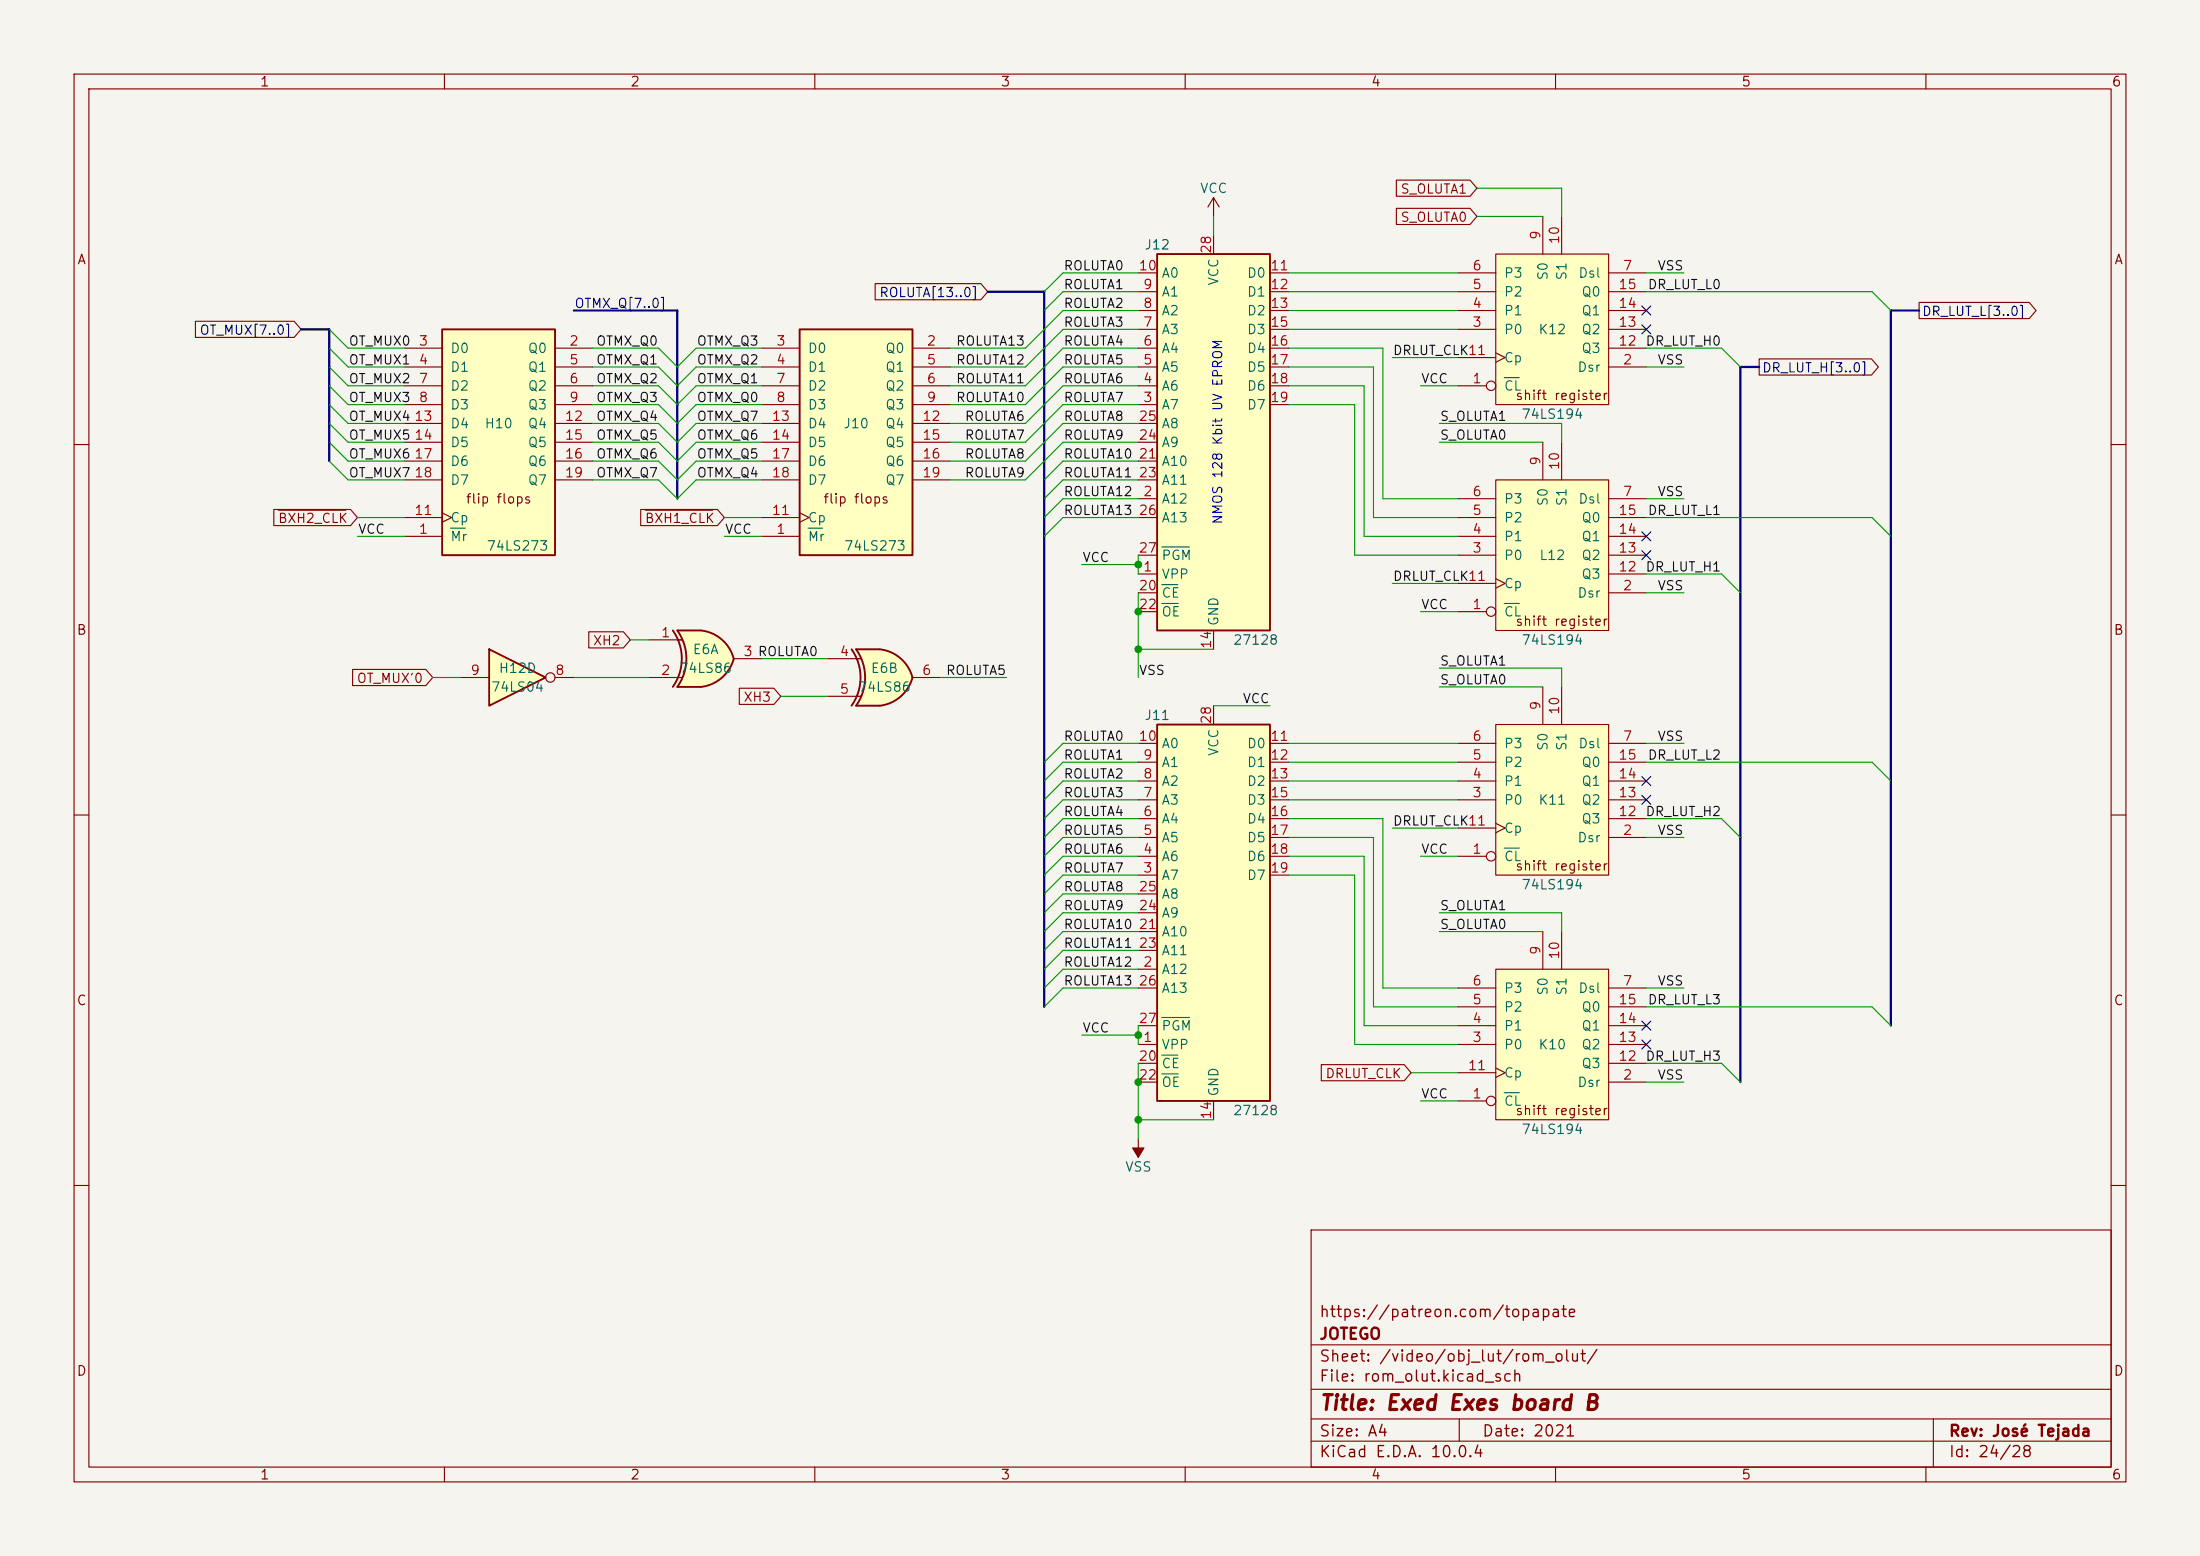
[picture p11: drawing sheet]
<svg xmlns="http://www.w3.org/2000/svg" width="297mm" height="210mm" viewBox="0 0 297 210" stroke-linecap="round" stroke-linejoin="round" font-family="sans-serif">
<path d="M0 0h297v210h-297z" fill="#f5f4ef" stroke="#f5f4ef" stroke-width=".14"/>
<g fill="none" stroke="#840000" stroke-width=".15">
<path d="M10 10h277v190h-277zM12 12h273v186h-273zM60 10v2M110 10v2M160 10v2M210 10v2M260 10v2M10 60h2M285 60h2M10 110h2M285 110h2M10 160h2"/>
<path d="M177 166h108v32h-108zM285 160h2M60 198v2M110 198v2M160 198v2M177 194.5h108M177 191.5h108M177 187.5h108M177 181.5h108M197 191.5v3M210 198v2M260 198v2"/>
<path d="M261 191.5v6.5"/>
</g>
<path d="M115.6 87.6h3.1M115.6 95.3h3.1" fill="none" stroke="#ffffc2" stroke-width=".14"/>
<g fill="#ffffc2" stroke="#ffffc2" stroke-width=".14">
<path d="M118.2 90.1l5 1.3a5.2 5.2 0 0 1-4.4 3.9z"/>
<path d="M118.8 87.6a5.1 5.1 0 0 1 4.4 3.8l-5 1.3z"/>
</g>
<path d="M115.6 87.6h3.1v7.7h-3.1a6.7 6.7 0 0 0 0-7.7z" fill="#ffffc2"/>
<path d="M115 87.6a6.6 6.6 0 0 1 0 7.7M118.7 87.6h-3.1a6.6 6.6 0 0 1 0 7.7h3.1M118.8 87.6a5.2 5.2 0 0 1 4.4 3.8 5.2 5.2 0 0 1-4.4 3.9" fill="none" stroke="#840000" stroke-width=".25"/>
<path d="M111.8 88.9h4.4M111.8 94h4.4M123.2 91.4h3.8" fill="none" stroke="#840000" stroke-width=".15"/>
<path d="M156.2 34.3h15.2v50.8h-15.2z" fill="#ffffc2"/>
<path d="M156.2 34.3h15.2v50.8h-15.2z" fill="none" stroke="#840000" stroke-width=".25"/>
<g fill="none" stroke="#840000" stroke-width=".15">
<path d="M153.7 39.4h2.5M153.7 36.8h2.5M163.8 31.8v2.5M171.4 39.4h2.6M171.4 36.8h2.6M153.7 54.6h2.5M153.7 52.1h2.5M153.7 49.5h2.5M153.7 47h2.5M153.7 44.5h2.5M153.7 41.9h2.5M153.7 59.7h2.5"/>
<path d="M153.7 57.2h2.5M171.4 54.6h2.6M171.4 52.1h2.6M171.4 49.5h2.6M171.4 47h2.6M171.4 44.5h2.6M171.4 41.9h2.6M153.7 77.5h2.5M153.7 67.3h2.5M153.7 62.2h2.5M153.7 64.8h2.5M153.7 69.9h2.5"/>
<path d="M153.7 74.9h2.5M153.7 80h2.5M153.7 82.6h2.5M163.8 85.1v2.5"/>
</g>
<path d="M156.8 78.9h2.2M156.8 73.8h3.8M156.8 81.4h2.3" fill="none" stroke="#006464" stroke-width=".15"/>
<path d="M91.4 85.1h3.2M91.4 92.7h3.2" fill="none" stroke="#ffffc2" stroke-width=".14"/>
<g fill="#ffffc2" stroke="#ffffc2" stroke-width=".14">
<path d="M94 87.5l5.1 1.4a5.2 5.2 0 0 1-4.5 3.8z"/>
<path d="M94.6 85.1a5.1 5.1 0 0 1 4.5 3.8l-5 1.3z"/>
</g>
<path d="M91.4 85.1h3.2v7.6h-3.2a6.7 6.7 0 0 0 0-7.6z" fill="#ffffc2"/>
<path d="M90.8 85.1a6.6 6.6 0 0 1 0 7.6M94.6 85.1h-3.2a6.6 6.6 0 0 1 0 7.6h3.2M94.6 85.1a5.2 5.2 0 0 1 4.5 3.8 5.2 5.2 0 0 1-4.5 3.8" fill="none" stroke="#840000" stroke-width=".25"/>
<path d="M87.6 86.4h4.5M87.6 91.4h4.5M99.1 88.9h3.8" fill="none" stroke="#840000" stroke-width=".15"/>
<path d="M201.9 64.8h15.3v20.3h-15.3z" fill="#ffffc2"/>
<g fill="none" stroke="#840000" stroke-width=".15">
<path d="M208.3 59.7v5.1M210.8 59.7v5.1M196.8 74.9h5.1M196.8 72.4h5.1M196.8 69.9h5.1M196.8 67.3h5.1M196.8 78.7h5.1M201.9 64.8h15.3v20.3h-15.3zM201.9 78.1l1.3 .6-1.3 .7M217.2 74.9h5M217.2 72.4h5M217.2 69.9h5"/>
<path d="M217.2 67.3h5M217.2 77.5h5M196.8 82.6h3.9M217.2 80h5"/>
<circle cx="201.3" cy="82.5" r=".63"/>
</g>
<path d="M203.1 81.4h2" fill="none" stroke="#006464" stroke-width=".15"/>
<path d="M201.9 34.3h15.3v20.3h-15.3z" fill="#ffffc2"/>
<g fill="none" stroke="#840000" stroke-width=".15">
<path d="M196.8 39.4h5.1M196.8 36.8h5.1M201.9 34.3h15.3v20.3h-15.3zM208.3 29.2v5.1M210.8 29.2v5.1M217.2 39.4h5M217.2 36.8h5M196.8 52.1h3.9M196.8 44.5h5.1M196.8 41.9h5.1M196.8 48.3h5.1M201.9 47.6l1.3 .7-1.3 .6"/>
<path d="M217.2 49.5h5M217.2 44.5h5M217.2 41.9h5M217.2 47h5"/>
<circle cx="201.3" cy="52.1" r=".63"/>
</g>
<path d="M203.1 51h2" fill="none" stroke="#006464" stroke-width=".15"/>
<path d="M156.2 97.8h15.2v50.8h-15.2z" fill="#ffffc2"/>
<path d="M156.2 97.8h15.2v50.8h-15.2z" fill="none" stroke="#840000" stroke-width=".25"/>
<g fill="none" stroke="#840000" stroke-width=".15">
<path d="M163.8 95.3v2.5M153.7 118.1h2.5M153.7 115.6h2.5M153.7 113h2.5M153.7 110.5h2.5M153.7 108h2.5M153.7 105.4h2.5M153.7 102.9h2.5M153.7 100.3h2.5M171.4 118.1h2.6M171.4 115.6h2.6M171.4 113h2.6"/>
<path d="M171.4 110.5h2.6M171.4 108h2.6M171.4 105.4h2.6M171.4 102.9h2.6M171.4 100.3h2.6M153.7 130.8h2.5M153.7 125.7h2.5M153.7 128.3h2.5M153.7 123.2h2.5M153.7 120.7h2.5M153.7 133.4h2.5M153.7 138.4h2.5"/>
<path d="M153.7 141h2.5M153.7 143.5h2.5M153.7 146.1h2.5M163.8 148.6v2.5"/>
</g>
<path d="M156.8 137.3h3.8M156.8 142.4h2.2M156.8 144.9h2.3" fill="none" stroke="#006464" stroke-width=".15"/>
<path d="M201.9 97.8h15.3v20.3h-15.3z" fill="#ffffc2"/>
<g fill="none" stroke="#840000" stroke-width=".15">
<path d="M201.9 97.8h15.3v20.3h-15.3zM208.3 92.7v5.1M210.8 92.7v5.1M196.8 115.6h3.9M196.8 108h5.1M196.8 105.4h5.1M196.8 102.9h5.1M196.8 100.3h5.1M196.8 111.8h5.1M201.9 111.1l1.3 .7-1.3 .6M217.2 113h5M217.2 108h5"/>
<path d="M217.2 105.4h5M217.2 102.9h5M217.2 100.3h5M217.2 110.5h5"/>
<circle cx="201.3" cy="115.6" r=".63"/>
</g>
<path d="M203.1 114.5h2" fill="none" stroke="#006464" stroke-width=".15"/>
<path d="M201.9 130.8h15.3v20.3h-15.3z" fill="#ffffc2"/>
<g fill="none" stroke="#840000" stroke-width=".15">
<path d="M163.8 26.7l-.7 1.2M163.8 26.7l.8 1.2M163.8 26.7v2.5M196.8 138.4h5.1M196.8 135.9h5.1M196.8 133.4h5.1M201.9 130.8h15.3v20.3h-15.3zM208.3 125.7v5.1M210.8 125.7v5.1M217.2 138.4h5M217.2 135.9h5M217.2 133.4h5"/>
<path d="M153.7 153.7v2.5M196.8 148.6h3.9M196.8 141h5.1M196.8 144.8h5.1M201.9 144.1l1.3 .7-1.3 .6M217.2 146.1h5M217.2 141h5M217.2 143.5h5"/>
<circle cx="201.3" cy="148.6" r=".63"/>
</g>
<path d="M203.1 147.5h2" fill="none" stroke="#006464" stroke-width=".15"/>
<path d="M152.9 154.9h1.5l-.7 1.3z" fill="#840000" stroke="#840000" stroke-width=".15"/>
<path d="M107.9 44.5h15.3v30.4h-15.3z" fill="#ffffc2"/>
<path d="M107.9 44.5h15.3v30.4h-15.3z" fill="none" stroke="#840000" stroke-width=".25"/>
<g fill="none" stroke="#840000" stroke-width=".15">
<path d="M102.9 47h5M102.9 49.5h5M102.9 52.1h5M102.9 54.6h5M102.9 57.2h5M102.9 59.7h5M123.2 47h5.1M123.2 49.5h5.1M123.2 52.1h5.1M123.2 54.6h5.1M123.2 57.2h5.1M123.2 59.7h5.1"/>
<path d="M102.9 72.4h5M102.9 69.9h5M102.9 62.2h5M102.9 64.8h5M107.9 69.2l1.3 .7-1.3 .6M123.2 62.2h5.1M123.2 64.8h5.1"/>
</g>
<path d="M109.1 71.3h2" fill="none" stroke="#006464" stroke-width=".15"/>
<path d="M59.7 44.5h15.2v30.4h-15.2z" fill="#ffffc2"/>
<path d="M59.7 44.5h15.2v30.4h-15.2z" fill="none" stroke="#840000" stroke-width=".25"/>
<g fill="none" stroke="#840000" stroke-width=".15">
<path d="M54.6 47h5.1M54.6 49.5h5.1M54.6 52.1h5.1M54.6 54.6h5.1M54.6 57.2h5.1M54.6 59.7h5.1M74.9 47h5.1M74.9 49.5h5.1M74.9 52.1h5.1M74.9 54.6h5.1M74.9 57.2h5.1M74.9 59.7h5.1"/>
<path d="M54.6 72.4h5.1M54.6 69.9h5.1M54.6 62.2h5.1M54.6 64.8h5.1M59.7 69.2l1.3 .7-1.3 .6M74.9 62.2h5.1M74.9 64.8h5.1"/>
</g>
<path d="M60.8 71.3h2" fill="none" stroke="#006464" stroke-width=".15"/>
<path d="M66 87.6l7.7 3.8-7.7 3.9z" fill="#ffffc2"/>
<path d="M66 87.6l7.7 3.8-7.7 3.9z" fill="none" stroke="#840000" stroke-width=".25"/>
<g fill="none" stroke="#840000" stroke-width=".15">
<path d="M118.1 38.3h14.3l.9 1.1-.9 1.1h-14.3zM188.5 24.3h10l.9 1.1-.9 1.1h-10zM188.5 28.1h10l.9 1.1-.9 1.1h-10zM26.4 43.4h13.3l.9 1.1-.9 1h-13.3zM237.5 48.4h15.2l.9 1.1-.9 1.1h-15.2zM259.1 40.8h14.8l1 1.1-1 1.1h-14.8zM37 68.8h10.3l1 1.1-1 1h-10.3zM37.6 68.9h9.1M86.5 68.8h10.4l.9 1.1-.9 1h-10.4zM87.1 68.9h9.1M47.6 90.4h9.9l.9 1-.9 1.1h-9.9zM62.2 91.4h3.8"/>
<path d="M74.9 91.4h2.6M79.5 85.3h4.7l.9 1.1-.9 1h-4.7zM99.8 92.9h4.7l.9 1.1-.9 1.1h-4.7zM178.4 143.7h11.2l.9 1.1-.9 1.1h-11.2z"/>
<circle cx="74.3" cy="91.4" r=".63"/>
</g>
<path d="M133.3 39.4h7.7v96.5M40.6 44.5h3.8v17.7M77.5 41.9h13.9v25.4M237.5 49.5h-2.6v96.6M259.1 41.9h-3.8v96.5" fill="none" stroke="#000084" stroke-width=".3"/>
<g fill="none" stroke="#009600" stroke-width=".15">
<path d="M153.7 39.4h-10.2l-2.5 2.5M153.7 36.8h-10.2l-2.5 2.6M163.8 29.2v2.6M174 39.4h22.8M174 36.8h22.8M199.4 25.4h11.4v3.8M199.4 29.2h8.9M222.2 39.4h30.5l2.6 2.5M222.2 36.8h5.1M44.4 47l2.6 2.5h7.6M44.4 57.2l2.6 2.5h7.6M44.4 59.7l2.6 2.5h7.6"/>
<path d="M44.4 44.5l2.6 2.5h7.6M44.4 52.1l2.6 2.5h7.6M44.4 49.5l2.6 2.6h7.6M44.4 54.6l2.6 2.6h7.6M80 49.5h8.9l2.5 2.6 2.6-2.6h8.9M80 59.7h8.9l2.5 2.5 2.6-2.5h8.9M80 47h8.9l2.5 2.5 2.6-2.5h8.9M80 54.6h8.9l2.5 2.6 2.6-2.6h8.9M80 52.1h8.9l2.5 2.5 2.6-2.5h8.9M80 57.2h8.9l2.5 2.5 2.6-2.5h8.9M153.7 44.5h-10.2l-5.1 5h-10.1M153.7 49.5h-10.2l-5.1 5.1h-10.1"/>
<path d="M153.7 54.6h-10.2l-5.1 5.1h-10.1M153.7 59.7h-10.2l-5.1 5.1h-10.1M153.7 57.2h-10.2l-5.1 5h-10.1M153.7 41.9h-10.2l-5.1 5.1h-10.1M153.7 47h-10.2l-5.1 5.1h-10.1M153.7 52.1h-10.2l-5.1 5.1h-10.1M174 49.5h11.4v20.4h11.4M174 47h12.7v20.3h10.1M174 41.9h22.8M174 44.5h22.8M174 54.6h8.9v20.3h13.9M174 52.1h10.1v20.3h12.7"/>
<path d="M188 48.3h8.8M191.8 52.1h5M194.3 57.2h16.5v2.5M194.3 59.7h14M222.2 49.5h5.1M222.2 47h10.2l2.5 2.5M44.4 62.2l2.6 2.6h7.6M48.3 72.4h6.3M48.3 69.9h6.3M80 62.2h8.9l2.5 2.6 2.6-2.6h8.9M80 64.8h8.9l2.5 2.5 2.6-2.5h8.9M97.8 72.4h5.1"/>
<path d="M97.8 69.9h5.1M146 76.2h7.7M153.7 74.9v2.6M153.7 62.2h-10.2l-2.5 2.6M153.7 64.8h-10.2l-2.5 2.5M153.7 69.9h-10.2l-2.5 2.5M153.7 67.3h-10.2l-2.5 2.6M188 78.7h8.8M222.2 69.9h30.5l2.6 2.5M222.2 67.3h5.1M222.2 77.5h10.2l2.5 2.5M58.4 91.4h3.8"/>
<path d="M77.5 91.4h10.1M85.1 86.4h2.5M102.9 88.9h8.9M105.4 94h6.4M127 91.4h8.9M153.7 80v11.4M153.7 87.6h10.1M163.8 95.3h7.6M191.8 82.6h5M194.3 90.2h16.5v2.5M194.3 92.7h14M222.2 80h5.1"/>
<path d="M153.7 100.3h-10.2l-2.5 2.6M153.7 118.1h-10.2l-2.5 2.6M153.7 115.6h-10.2l-2.5 2.5M153.7 113h-10.2l-2.5 2.6M153.7 108h-10.2l-2.5 2.5M153.7 105.4h-10.2l-2.5 2.6M153.7 110.5h-10.2l-2.5 2.5M153.7 102.9h-10.2l-2.5 2.5M174 100.3h22.8M174 110.5h12.7v22.9h10.1M174 118.1h8.9v22.9h13.9M174 113h11.4v22.9h11.4"/>
<path d="M174 115.6h10.1v22.8h12.7M174 108h22.8M174 105.4h22.8M174 102.9h22.8M188 111.8h8.8M191.8 115.6h5M222.2 100.3h5.1M222.2 113h5.1M222.2 110.5h10.2l2.5 2.5M222.2 102.9h30.5l2.6 2.5M146 139.7h7.7M153.7 138.4v2.6"/>
<path d="M153.7 133.4h-10.2l-2.5 2.5M153.7 125.7h-10.2l-2.5 2.6M153.7 123.2h-10.2l-2.5 2.5M153.7 120.7h-10.2l-2.5 2.5M153.7 130.8h-10.2l-2.5 2.6M153.7 128.3h-10.2l-2.5 2.5M194.3 123.2h16.5v2.5M194.3 125.7h14M222.2 133.4h5.1M222.2 135.9h30.5l2.6 2.5M153.7 143.5v10.2M153.7 151.1h10.1"/>
<path d="M190.5 144.8h6.3M191.8 148.6h5M222.2 146.1h5.1M222.2 143.5h10.2l2.5 2.6"/>
</g>
<g fill="none" stroke="#000084" stroke-width=".15">
<path d="M221.6 41.3l1.3 1.2M221.6 43.8l1.3 1.3M222.9 41.3l-1.3 1.2M222.9 43.8l-1.3 1.3M221.6 71.8l1.3 1.2M221.6 74.3l1.3 1.2M222.9 71.8l-1.3 1.2M222.9 74.3l-1.3 1.2M221.6 107.3l1.3 1.3M221.6 104.8l1.3 1.2M222.9 107.3l-1.3 1.3M222.9 104.8l-1.3 1.2"/>
<path d="M221.6 137.8l1.3 1.2M222.9 137.8l-1.3 1.2M221.6 140.4l1.3 1.2M222.9 140.4l-1.3 1.2"/>
</g>
<g fill="#009600" stroke="#009600" stroke-width=".14">
<circle cx="153.7" cy="76.2" r=".46"/>
<circle cx="153.7" cy="146.1" r=".46"/>
<circle cx="153.7" cy="139.7" r=".46"/>
<circle cx="153.7" cy="151.1" r=".46"/>
<circle cx="153.7" cy="87.6" r=".46"/>
<circle cx="153.7" cy="82.6" r=".46"/>
</g>
<text font-size="2" fill="#840000" x="178" y="190.8">Title: Exed Exes board B</text>
<g font-size="1.5" fill="#840000">
<text x="178" y="178.2">https://patreon.com/topapate</text>
<text x="178" y="184.2">Sheet: /video/obj_lut/rom_olut/</text>
<text x="178" y="181.2">JOTEGO</text>
<text x="178" y="186.9">File: rom_olut.kicad_sch</text>
<text x="178" y="197.1">KiCad E.D.A. 10.0.4</text>
<text x="178" y="194.3">Size: A4</text>
<text x="200" y="194.3">Date: 2021</text>
<text x="263" y="194.3">Rev: José Tejada</text>
<text x="263" y="197.1">Id: 24/28</text>
</g>
<g font-size="1.3" fill="#840000">
<text x="35" y="12">1</text>
<text x="85" y="12">2</text>
<text x="135" y="12">3</text>
<text x="185" y="12">4</text>
<text x="235" y="12">5</text>
<text x="285" y="12">6</text>
<text x="10.3" y="36">A</text>
<text x="285.3" y="36">A</text>
<text x="204.5" y="54.3">shift register</text>
<text x="62.8" y="68.3">flip flops</text>
<text x="111.1" y="68.3">flip flops</text>
<text x="10.3" y="86">B</text>
<text x="204.5" y="84.8">shift register</text>
<text x="285.3" y="86">B</text>
<text x="204.5" y="117.8">shift register</text>
<text x="10.3" y="136">C</text>
<text x="285.3" y="136">C</text>
<text x="204.5" y="150.8">shift register</text>
<text x="10.3" y="186">D</text>
<text x="285.3" y="186">D</text>
<text x="35" y="200">1</text>
<text x="85" y="200">2</text>
<text x="135" y="200">3</text>
<text x="185" y="200">4</text>
<text x="235" y="200">5</text>
<text x="285" y="200">6</text>
</g>
<g font-size="1.3" fill="#006464">
<text x="161.9" y="26.4">VCC</text>
<text x="154.4" y="34">J12</text>
<text x="156.7" y="40.3">A1</text>
<text x="156.7" y="37.8">A0</text>
<text x="164.8" y="38.6" transform="rotate(-90 164.8 38.6)">VCC</text>
<text x="168.3" y="37.8">D0</text>
<text x="168.3" y="40.3">D1</text>
<text x="202.9" y="40.3">P2</text>
<text x="202.9" y="37.8">P3</text>
<text x="209.3" y="37.9" transform="rotate(-90 209.3 37.9)">S0</text>
<text x="211.8" y="37.9" transform="rotate(-90 211.8 37.9)">S1</text>
<text x="213" y="37.8">Dsl</text>
<text x="213.4" y="40.3">Q0</text>
<text x="60.7" y="48">D0</text>
<text x="71.2" y="48">Q0</text>
<text x="109" y="48">D0</text>
<text x="119.4" y="48">Q0</text>
<text x="156.7" y="48">A4</text>
<text x="156.7" y="45.4">A3</text>
<text x="156.7" y="42.9">A2</text>
<text x="168.3" y="42.9">D2</text>
<text x="168.3" y="45.4">D3</text>
<text x="168.3" y="48">D4</text>
<text x="202.9" y="45.4">P0</text>
<text x="202.9" y="42.9">P1</text>
<text x="207.6" y="45.4">K12</text>
<text x="213.4" y="48">Q3</text>
<text x="213.4" y="45.4">Q2</text>
<text x="213.4" y="42.9">Q1</text>
<text x="60.7" y="50.5">D1</text>
<text x="60.7" y="53">D2</text>
<text x="71.2" y="50.5">Q1</text>
<text x="71.2" y="53">Q2</text>
<text x="109" y="50.5">D1</text>
<text x="109" y="53">D2</text>
<text x="119.4" y="50.5">Q1</text>
<text x="119.4" y="53">Q2</text>
<text x="156.7" y="53">A6</text>
<text x="156.7" y="50.5">A5</text>
<text x="168.3" y="50.5">D5</text>
<text x="168.3" y="53">D6</text>
<text x="202.9" y="53">CL</text>
<text x="202.9" y="49.2">Cp</text>
<text x="212.9" y="50.5">Dsr</text>
<text x="60.7" y="55.6">D3</text>
<text x="60.7" y="58.1">D4</text>
<text x="65.3" y="58.1">H10</text>
<text x="71.2" y="55.6">Q3</text>
<text x="71.2" y="58.1">Q4</text>
<text x="109" y="55.6">D3</text>
<text x="109" y="58.1">D4</text>
<text x="113.8" y="58.1">J10</text>
<text x="119.4" y="55.6">Q3</text>
<text x="119.4" y="58.1">Q4</text>
<text x="156.7" y="55.6">A7</text>
<text x="156.7" y="58.1">A8</text>
<text x="168.3" y="55.6">D7</text>
<text x="205.3" y="56.9">74LS194</text>
<text x="60.7" y="60.7">D5</text>
<text x="60.7" y="63.2">D6</text>
<text x="60.7" y="65.7">D7</text>
<text x="71.2" y="60.7">Q5</text>
<text x="71.2" y="63.2">Q6</text>
<text x="71.2" y="65.7">Q7</text>
<text x="109" y="60.7">D5</text>
<text x="109" y="63.2">D6</text>
<text x="109" y="65.7">D7</text>
<text x="119.4" y="60.7">Q5</text>
<text x="119.4" y="63.2">Q6</text>
<text x="119.4" y="65.7">Q7</text>
<text x="156.7" y="63.2">A10</text>
<text x="156.7" y="65.7">A11</text>
<text x="156.7" y="60.7">A9</text>
<text x="60.7" y="70.8">Cp</text>
<text x="109" y="70.8">Cp</text>
<text x="156.7" y="68.3">A12</text>
<text x="156.7" y="70.8">A13</text>
<text x="202.9" y="70.8">P2</text>
<text x="202.9" y="68.3">P3</text>
<text x="209.3" y="68.4" transform="rotate(-90 209.3 68.4)">S0</text>
<text x="211.8" y="68.4" transform="rotate(-90 211.8 68.4)">S1</text>
<text x="213" y="68.3">Dsl</text>
<text x="213.4" y="70.8">Q0</text>
<text x="60.7" y="73.4">Mr</text>
<text x="65.6" y="74.6">74LS273</text>
<text x="109" y="73.4">Mr</text>
<text x="113.9" y="74.6">74LS273</text>
<text x="156.7" y="75.9">PGM</text>
<text x="202.9" y="75.9">P0</text>
<text x="202.9" y="73.4">P1</text>
<text x="207.7" y="75.9">L12</text>
<text x="213.4" y="75.9">Q2</text>
<text x="213.4" y="73.4">Q1</text>
<text x="156.7" y="78.4">VPP</text>
<text x="156.7" y="81">CE</text>
<text x="156.7" y="83.5">OE</text>
<text x="202.9" y="83.5">CL</text>
<text x="202.9" y="79.7">Cp</text>
<text x="212.9" y="81">Dsr</text>
<text x="213.4" y="78.4">Q3</text>
<text x="93.4" y="88.6">E6A</text>
<text x="164.8" y="84.6" transform="rotate(-90 164.8 84.6)">GND</text>
<text x="166.4" y="87.3">27128</text>
<text x="205.3" y="87.3">74LS194</text>
<text x="66.2" y="93.7">74LS04</text>
<text x="67.2" y="91.1">H12D</text>
<text x="91.6" y="91.1">74LS86</text>
<text x="115.7" y="93.7">74LS86</text>
<text x="117.5" y="91.1">E6B</text>
<text x="154.4" y="97.5">J11</text>
<text x="156.7" y="101.3">A0</text>
<text x="168.3" y="101.3">D0</text>
<text x="202.9" y="101.3">P3</text>
<text x="209.3" y="101.4" transform="rotate(-90 209.3 101.4)">S0</text>
<text x="211.8" y="101.4" transform="rotate(-90 211.8 101.4)">S1</text>
<text x="213" y="101.3">Dsl</text>
<text x="156.7" y="106.4">A2</text>
<text x="156.7" y="103.8">A1</text>
<text x="164.8" y="102.1" transform="rotate(-90 164.8 102.1)">VCC</text>
<text x="168.3" y="103.8">D1</text>
<text x="168.3" y="106.4">D2</text>
<text x="202.9" y="106.4">P1</text>
<text x="202.9" y="103.8">P2</text>
<text x="213.4" y="106.4">Q1</text>
<text x="213.4" y="103.8">Q0</text>
<text x="156.7" y="111.5">A4</text>
<text x="156.7" y="108.9">A3</text>
<text x="168.3" y="108.9">D3</text>
<text x="168.3" y="111.5">D4</text>
<text x="202.9" y="108.9">P0</text>
<text x="202.9" y="112.7">Cp</text>
<text x="207.6" y="108.9">K11</text>
<text x="213.4" y="111.5">Q3</text>
<text x="213.4" y="108.9">Q2</text>
<text x="156.7" y="119.1">A7</text>
<text x="156.7" y="116.5">A6</text>
<text x="156.7" y="114">A5</text>
<text x="168.3" y="114">D5</text>
<text x="168.3" y="116.5">D6</text>
<text x="168.3" y="119.1">D7</text>
<text x="202.9" y="116.5">CL</text>
<text x="212.9" y="114">Dsr</text>
<text x="156.7" y="124.2">A9</text>
<text x="156.7" y="121.6">A8</text>
<text x="205.3" y="120.4">74LS194</text>
<text x="156.7" y="131.8">A12</text>
<text x="156.7" y="126.7">A10</text>
<text x="156.7" y="129.2">A11</text>
<text x="156.7" y="134.3">A13</text>
<text x="202.9" y="136.9">P2</text>
<text x="202.9" y="134.3">P3</text>
<text x="209.3" y="134.4" transform="rotate(-90 209.3 134.4)">S0</text>
<text x="211.8" y="134.4" transform="rotate(-90 211.8 134.4)">S1</text>
<text x="213" y="134.3">Dsl</text>
<text x="213.4" y="136.9">Q0</text>
<text x="156.7" y="141.9">VPP</text>
<text x="156.7" y="139.4">PGM</text>
<text x="202.9" y="141.9">P0</text>
<text x="202.9" y="139.4">P1</text>
<text x="207.6" y="141.9">K10</text>
<text x="213.4" y="141.9">Q2</text>
<text x="213.4" y="139.4">Q1</text>
<text x="156.7" y="144.5">CE</text>
<text x="156.7" y="147">OE</text>
<text x="164.8" y="148.1" transform="rotate(-90 164.8 148.1)">GND</text>
<text x="202.9" y="149.6">CL</text>
<text x="202.9" y="145.8">Cp</text>
<text x="212.9" y="147">Dsr</text>
<text x="213.4" y="144.5">Q3</text>
<text x="166.4" y="150.8">27128</text>
<text x="205.3" y="153.4">74LS194</text>
<text x="151.8" y="158.5">VSS</text>
</g>
<g font-size="1.3" fill="#a90000">
<text x="163.8" y="34.3" transform="rotate(-90 163.8 34.3)">28</text>
<text x="208.3" y="32.5" transform="rotate(-90 208.3 32.5)">9</text>
<text x="210.8" y="33.1" transform="rotate(-90 210.8 33.1)">10</text>
<text x="153.6" y="36.8">10</text>
<text x="154.2" y="41.9">8</text>
<text x="154.2" y="39.3">9</text>
<text x="171.4" y="36.8">11</text>
<text x="171.4" y="39.3">12</text>
<text x="171.4" y="41.9">13</text>
<text x="198.7" y="41.9">4</text>
<text x="198.7" y="39.3">5</text>
<text x="198.7" y="36.8">6</text>
<text x="218.4" y="41.9">14</text>
<text x="218.4" y="39.3">15</text>
<text x="219" y="36.8">7</text>
<text x="56.4" y="47">3</text>
<text x="76.8" y="47">2</text>
<text x="104.7" y="47">3</text>
<text x="125" y="47">2</text>
<text x="154.2" y="47">6</text>
<text x="154.2" y="44.4">7</text>
<text x="171.4" y="44.4">15</text>
<text x="171.4" y="47">16</text>
<text x="198.7" y="44.4">3</text>
<text x="218.4" y="47">12</text>
<text x="218.4" y="44.4">13</text>
<text x="56.4" y="49.5">4</text>
<text x="56.4" y="52">7</text>
<text x="76.8" y="49.5">5</text>
<text x="76.8" y="52">6</text>
<text x="104.7" y="49.5">4</text>
<text x="104.7" y="52">7</text>
<text x="125" y="49.5">5</text>
<text x="125" y="52">6</text>
<text x="154.2" y="52">4</text>
<text x="154.2" y="49.5">5</text>
<text x="171.4" y="49.5">17</text>
<text x="171.4" y="52">18</text>
<text x="198.7" y="52">1</text>
<text x="219" y="49.5">2</text>
<text x="55.8" y="57.1">13</text>
<text x="55.8" y="59.7">14</text>
<text x="56.4" y="54.6">8</text>
<text x="76.2" y="57.1">12</text>
<text x="76.2" y="59.7">15</text>
<text x="76.8" y="54.6">9</text>
<text x="104.1" y="57.1">13</text>
<text x="104.1" y="59.7">14</text>
<text x="104.7" y="54.6">8</text>
<text x="124.4" y="57.1">12</text>
<text x="124.4" y="59.7">15</text>
<text x="125" y="54.6">9</text>
<text x="153.6" y="59.7">24</text>
<text x="153.6" y="57.1">25</text>
<text x="154.2" y="54.6">3</text>
<text x="171.4" y="54.6">19</text>
<text x="55.8" y="62.2">17</text>
<text x="55.8" y="64.7">18</text>
<text x="76.2" y="62.2">16</text>
<text x="76.2" y="64.7">19</text>
<text x="104.1" y="62.2">17</text>
<text x="104.1" y="64.7">18</text>
<text x="124.4" y="62.2">16</text>
<text x="124.4" y="64.7">19</text>
<text x="153.6" y="62.2">21</text>
<text x="153.6" y="64.7">23</text>
<text x="208.3" y="62.9" transform="rotate(-90 208.3 62.9)">9</text>
<text x="210.8" y="63.5" transform="rotate(-90 210.8 63.5)">10</text>
<text x="55.8" y="69.8">11</text>
<text x="104.1" y="69.8">11</text>
<text x="153.6" y="69.8">26</text>
<text x="154.2" y="67.3">2</text>
<text x="198.7" y="69.8">5</text>
<text x="198.7" y="67.3">6</text>
<text x="218.4" y="69.8">15</text>
<text x="219" y="67.3">7</text>
<text x="56.4" y="72.4">1</text>
<text x="104.7" y="72.4">1</text>
<text x="153.6" y="74.9">27</text>
<text x="154.2" y="77.4">1</text>
<text x="198.7" y="74.9">3</text>
<text x="198.7" y="72.4">4</text>
<text x="218.4" y="77.4">12</text>
<text x="218.4" y="74.9">13</text>
<text x="218.4" y="72.4">14</text>
<text x="153.6" y="80">20</text>
<text x="153.6" y="82.5">22</text>
<text x="198.7" y="82.5">1</text>
<text x="219" y="80">2</text>
<text x="89.1" y="86.3">1</text>
<text x="100.3" y="88.9">3 ROLUTA0</text>
<text x="113.3" y="88.9">4</text>
<text x="163.8" y="87.7" transform="rotate(-90 163.8 87.7)">14</text>
<text x="63.4" y="91.4">9</text>
<text x="74.9" y="91.4">8</text>
<text x="89.1" y="91.4">2</text>
<text x="113.3" y="94">5</text>
<text x="124.4" y="91.4">6</text>
<text x="208.3" y="96" transform="rotate(-90 208.3 96)">9</text>
<text x="153.6" y="100.3">10</text>
<text x="163.8" y="97.8" transform="rotate(-90 163.8 97.8)">28</text>
<text x="171.4" y="100.3">11</text>
<text x="198.7" y="100.3">6</text>
<text x="210.8" y="96.6" transform="rotate(-90 210.8 96.6)">10</text>
<text x="219" y="100.3">7</text>
<text x="154.2" y="107.9">7</text>
<text x="154.2" y="105.4">8</text>
<text x="154.2" y="102.8">9</text>
<text x="171.4" y="102.8">12</text>
<text x="171.4" y="105.4">13</text>
<text x="171.4" y="107.9">15</text>
<text x="198.7" y="107.9">3</text>
<text x="198.7" y="105.4">4</text>
<text x="198.7" y="102.8">5</text>
<text x="218.4" y="107.9">13</text>
<text x="218.4" y="105.4">14</text>
<text x="218.4" y="102.8">15</text>
<text x="154.2" y="113">5</text>
<text x="154.2" y="110.5">6</text>
<text x="171.4" y="110.5">16</text>
<text x="171.4" y="113">17</text>
<text x="218.4" y="110.5">12</text>
<text x="219" y="113">2</text>
<text x="154.2" y="118.1">3</text>
<text x="154.2" y="115.5">4</text>
<text x="171.4" y="115.5">18</text>
<text x="171.4" y="118.1">19</text>
<text x="198.7" y="115.5">1</text>
<text x="153.6" y="125.7">21</text>
<text x="153.6" y="123.2">24</text>
<text x="153.6" y="120.6">25</text>
<text x="153.6" y="128.2">23</text>
<text x="154.2" y="130.8">2</text>
<text x="208.3" y="129" transform="rotate(-90 208.3 129)">9</text>
<text x="210.8" y="129.6" transform="rotate(-90 210.8 129.6)">10</text>
<text x="153.6" y="133.3">26</text>
<text x="198.7" y="135.9">5</text>
<text x="198.7" y="133.3">6</text>
<text x="218.4" y="135.9">15</text>
<text x="219" y="133.3">7</text>
<text x="153.6" y="143.5">20</text>
<text x="153.6" y="138.4">27</text>
<text x="154.2" y="140.9">1</text>
<text x="198.7" y="140.9">3</text>
<text x="198.7" y="138.4">4</text>
<text x="218.4" y="143.5">12</text>
<text x="218.4" y="140.9">13</text>
<text x="218.4" y="138.4">14</text>
<text x="153.6" y="146">22</text>
<text x="198.1" y="144.8">11</text>
<text x="198.7" y="148.6">1</text>
<text x="219" y="146">2</text>
<text x="163.8" y="151.2" transform="rotate(-90 163.8 151.2)">14</text>
</g>
<g font-size="1.2" fill="#840000">
<text x="189" y="26.4">S_OLUTA1</text>
<text x="189" y="30.3">S_OLUTA0</text>
<text x="37.4" y="70.9">BXH2_CLK</text>
<text x="87" y="70.9">BXH1_CLK</text>
<text x="80" y="87.4">XH2</text>
<text x="48.1" y="92.5">OT_MUX'0</text>
<text x="100.3" y="95">XH3</text>
<text x="178.9" y="145.8">DRLUT_CLK</text>
</g>
<g font-size="1.2" fill="#000084">
<text x="77.5" y="41.9">OTMX_Q[7..0]</text>
<text x="118.6" y="40.4">ROLUTA[13..0]</text>
<text x="26.9" y="45.5">OT_MUX[7..0]</text>
<text x="259.4" y="43">DR_LUT_L[3..0]</text>
<text x="237.8" y="50.6">DR_LUT_H[3..0]</text>
</g>
<g font-size="1.2" fill="#0f0f0f">
<text x="143.5" y="41.9">ROLUTA2</text>
<text x="143.5" y="39.3">ROLUTA1</text>
<text x="143.5" y="36.8">ROLUTA0</text>
<text x="222.4" y="39.3">DR_LUT_L0</text>
<text x="223.7" y="36.8">VSS</text>
<text x="47" y="47">OT_MUX0</text>
<text x="80.4" y="47">OTMX_Q0</text>
<text x="94" y="47">OTMX_Q3</text>
<text x="129" y="47">ROLUTA13</text>
<text x="143.5" y="44.4">ROLUTA3</text>
<text x="143.5" y="47">ROLUTA4</text>
<text x="222.1" y="47">DR_LUT_H0</text>
<text x="47" y="52">OT_MUX2</text>
<text x="47" y="49.5">OT_MUX1</text>
<text x="80.4" y="49.5">OTMX_Q1</text>
<text x="80.4" y="52">OTMX_Q2</text>
<text x="94" y="49.5">OTMX_Q2</text>
<text x="94" y="52">OTMX_Q1</text>
<text x="129" y="49.5">ROLUTA12</text>
<text x="129" y="52">ROLUTA11</text>
<text x="143.5" y="52">ROLUTA6</text>
<text x="143.5" y="49.5">ROLUTA5</text>
<text x="188" y="48.2">DRLUT_CLK11</text>
<text x="191.8" y="52">VCC</text>
<text x="223.7" y="49.5">VSS</text>
<text x="47" y="54.6">OT_MUX3</text>
<text x="47" y="57.1">OT_MUX4</text>
<text x="47" y="59.7">OT_MUX5</text>
<text x="80.4" y="57.1">OTMX_Q4</text>
<text x="80.4" y="59.7">OTMX_Q5</text>
<text x="80.4" y="54.6">OTMX_Q3</text>
<text x="94" y="59.7">OTMX_Q6</text>
<text x="94" y="54.6">OTMX_Q0</text>
<text x="94" y="57.1">OTMX_Q7</text>
<text x="129" y="54.6">ROLUTA10</text>
<text x="130.2" y="59.7">ROLUTA7</text>
<text x="130.2" y="57.1">ROLUTA6</text>
<text x="143.5" y="59.7">ROLUTA9</text>
<text x="143.5" y="54.6">ROLUTA7</text>
<text x="143.5" y="57.1">ROLUTA8</text>
<text x="194.3" y="59.7">S_OLUTA0</text>
<text x="194.3" y="57.1">S_OLUTA1</text>
<text x="47" y="62.2">OT_MUX6</text>
<text x="47" y="64.7">OT_MUX7</text>
<text x="80.4" y="64.7">OTMX_Q7</text>
<text x="80.4" y="62.2">OTMX_Q6</text>
<text x="94" y="62.2">OTMX_Q5</text>
<text x="94" y="64.7">OTMX_Q4</text>
<text x="130.2" y="64.7">ROLUTA9</text>
<text x="130.2" y="62.2">ROLUTA8</text>
<text x="143.5" y="64.7">ROLUTA11</text>
<text x="143.5" y="62.2">ROLUTA10</text>
<text x="143.5" y="69.8">ROLUTA13</text>
<text x="143.5" y="67.3">ROLUTA12</text>
<text x="222.4" y="69.8">DR_LUT_L1</text>
<text x="223.7" y="67.3">VSS</text>
<text x="48.3" y="72.4">VCC</text>
<text x="97.8" y="72.4">VCC</text>
<text x="146" y="76.2">VCC</text>
<text x="222.1" y="77.4">DR_LUT_H1</text>
<text x="188" y="78.7">DRLUT_CLK11</text>
<text x="191.8" y="82.5">VCC</text>
<text x="223.7" y="80">VSS</text>
<text x="127.6" y="91.4">ROLUTA5</text>
<text x="153.7" y="91.4">VSS</text>
<text x="167.7" y="95.2">VCC</text>
<text x="194.3" y="92.7">S_OLUTA0</text>
<text x="194.3" y="90.1">S_OLUTA1</text>
<text x="143.5" y="100.3">ROLUTA0</text>
<text x="223.7" y="100.3">VSS</text>
<text x="143.5" y="107.9">ROLUTA3</text>
<text x="143.5" y="102.8">ROLUTA1</text>
<text x="143.5" y="105.4">ROLUTA2</text>
<text x="222.4" y="102.8">DR_LUT_L2</text>
<text x="143.5" y="113">ROLUTA5</text>
<text x="143.5" y="110.5">ROLUTA4</text>
<text x="188" y="111.7">DRLUT_CLK11</text>
<text x="222.1" y="110.5">DR_LUT_H2</text>
<text x="223.7" y="113">VSS</text>
<text x="143.5" y="115.5">ROLUTA6</text>
<text x="143.5" y="118.1">ROLUTA7</text>
<text x="191.8" y="115.5">VCC</text>
<text x="143.5" y="123.2">ROLUTA9</text>
<text x="143.5" y="120.6">ROLUTA8</text>
<text x="143.5" y="125.7">ROLUTA10</text>
<text x="194.3" y="123.2">S_OLUTA1</text>
<text x="194.3" y="125.7">S_OLUTA0</text>
<text x="143.5" y="130.8">ROLUTA12</text>
<text x="143.5" y="128.2">ROLUTA11</text>
<text x="143.5" y="133.3">ROLUTA13</text>
<text x="222.4" y="135.9">DR_LUT_L3</text>
<text x="223.7" y="133.3">VSS</text>
<text x="146" y="139.7">VCC</text>
<text x="222.1" y="143.5">DR_LUT_H3</text>
<text x="191.8" y="148.6">VCC</text>
<text x="223.7" y="146">VSS</text>
</g>
<text font-size="1.2" fill="#0000c2" x="165.3" y="70.9" transform="rotate(-90 165.3 70.9)">NMOS 128 Kbit UV EPROM</text>
</svg>
